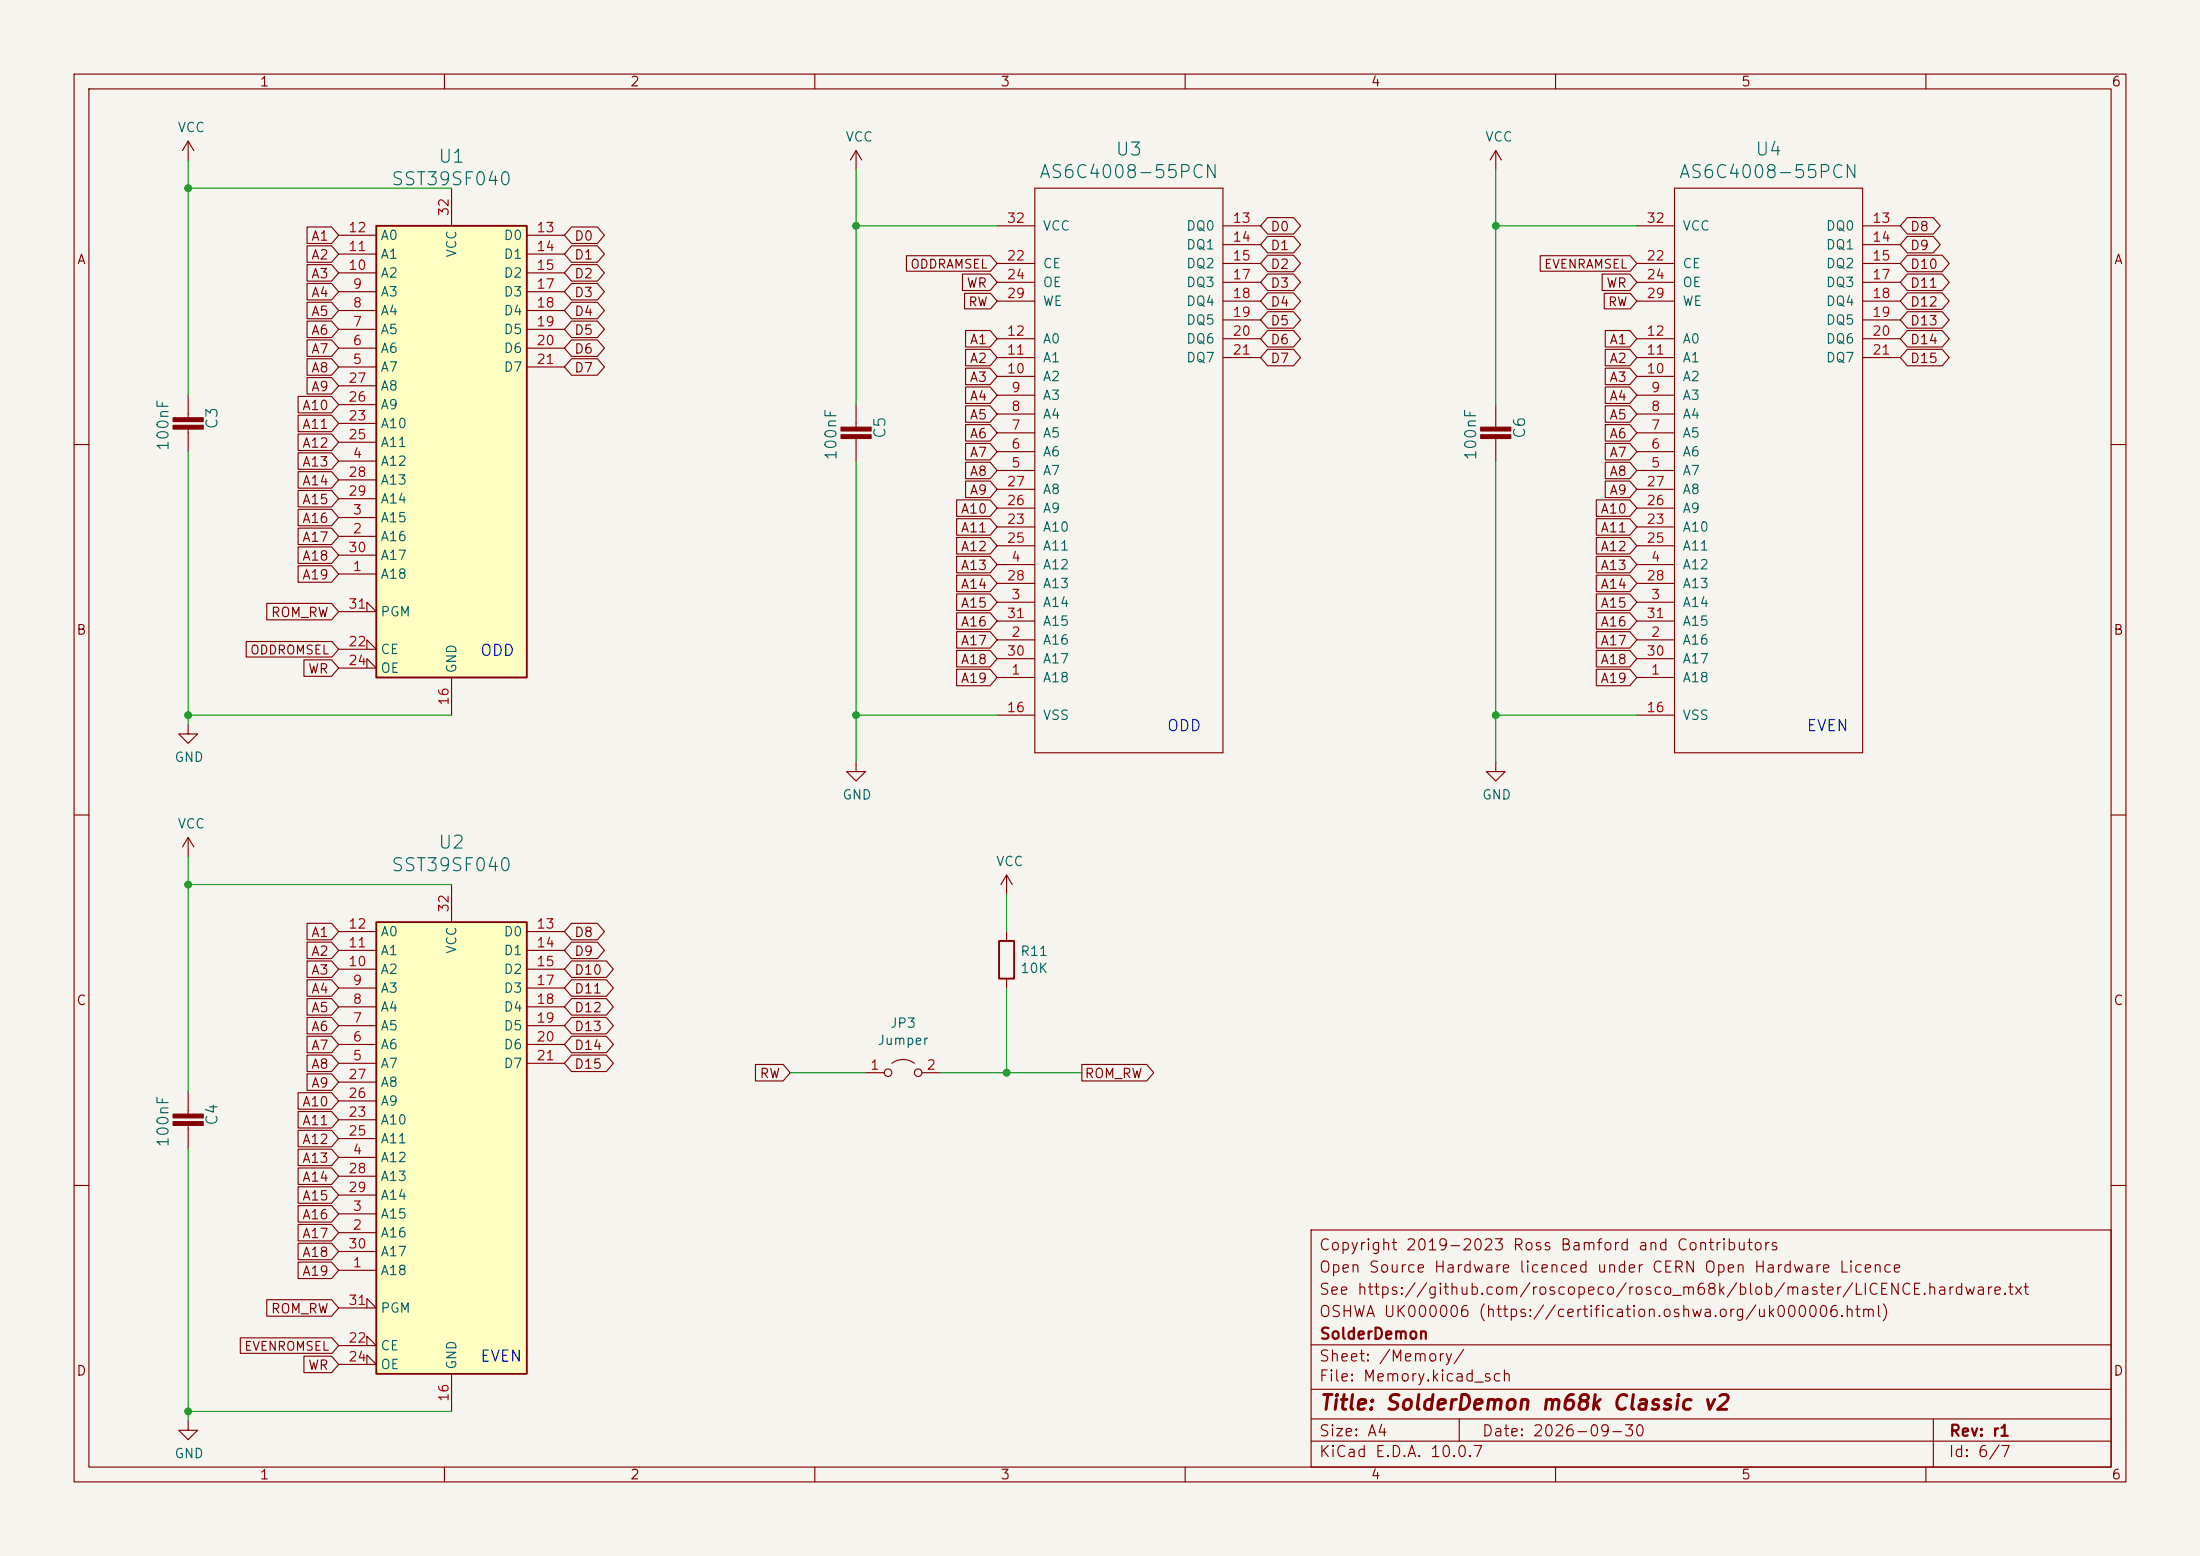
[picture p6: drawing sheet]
<svg xmlns="http://www.w3.org/2000/svg" width="297mm" height="210mm" viewBox="0 0 297 210" stroke-linecap="round" stroke-linejoin="round" font-family="sans-serif">
<path d="M0 0h297v210h-297z" fill="#f5f4ef" stroke="#f5f4ef" stroke-width=".14"/>
<g fill="none" stroke="#840000" stroke-width=".15">
<path d="M10 10h277v190h-277zM12 12h273v186h-273zM25.4 19.1l-.8 1.2M25.4 19.1l.8 1.2M25.4 19.1v2.5M60 10v2M110 10v2M160 10v2M210 10v2M260 10v2M115.6 54.6v3.1M115.6 59.2v3"/>
<path d="M10 60h2M285 60h2M10 110h2M285 110h2M10 160h2M177 166h108v32h-108zM285 160h2M60 198v2M110 198v2M160 198v2M177 194.5h108M177 191.5h108"/>
<path d="M177 187.5h108M177 181.5h108M197 191.5v3M210 198v2M260 198v2M261 191.5v6.5"/>
</g>
<g fill="#840000" stroke="#840000" stroke-width=".15">
<path d="M113.5 57.7h4.1v.5h-4.1z"/>
<path d="M113.5 58.7h4.1v.5h-4.1z"/>
</g>
<path d="M50.8 124.5h20.3v60.9h-20.3z" fill="#ffffc2"/>
<path d="M50.8 124.5h20.3v60.9h-20.3z" fill="none" stroke="#840000" stroke-width=".25"/>
<g fill="none" stroke="#840000" stroke-width=".15">
<path d="M61 119.4v5.1M45.7 138.4h5.1M45.7 135.9h5.1M45.7 133.4h5.1M45.7 130.8h5.1M45.7 128.3h5.1M45.7 125.7h5.1M71.1 138.4h5.1M71.1 135.9h5.1M71.1 133.4h5.1M71.1 130.8h5.1M71.1 128.3h5.1"/>
<path d="M71.1 125.7h5.1M45.7 156.2h5.1M45.7 143.5h5.1M45.7 141h5.1M45.7 151.1h5.1M45.7 153.7h5.1M45.7 148.6h5.1M45.7 146.1h5.1M45.7 158.8h5.1M71.1 143.5h5.1M71.1 141h5.1M45.7 176.5h5.1l-1.3-1.2v1.2"/>
<path d="M45.7 171.5h5.1M45.7 166.4h5.1M45.7 163.8h5.1M45.7 161.3h5.1M45.7 168.9h5.1M25.4 191.8v1.2h1.3l-1.3 1.3-1.3-1.3h1.3M45.7 181.6h5.1l-1.3-1.3v1.3M45.7 184.2h5.1l-1.3-1.3v1.3M61 185.4v5.1"/>
</g>
<path d="M50.8 30.5h20.3v60.9h-20.3z" fill="#ffffc2"/>
<path d="M50.8 30.5h20.3v60.9h-20.3zM134.9 127h2v5.1h-2z" fill="none" stroke="#840000" stroke-width=".25"/>
<g fill="none" stroke="#840000" stroke-width=".15">
<path d="M41.5 33.2h3.3l.9 1.1-.9 1.1h-3.3zM41.5 35.7h3.3l.9 1.1-.9 1.1h-3.3zM41.5 38.3h3.3l.9 1.1-.9 1.1h-3.3zM41.5 30.6h3.3l.9 1.2-.9 1.1h-3.3zM45.7 39.4h5.1M45.7 36.8h5.1M45.7 34.3h5.1M45.7 31.8h5.1M61 25.4v5.1M71.1 39.4h5.1M71.1 36.8h5.1M71.1 34.3h5.1"/>
<path d="M71.1 31.8h5.1M77.2 35.7h3.4l1 1.1-1 1.1h-3.4l-1-1.1zM77.2 33.2h3.4l1 1.1-1 1.1h-3.4l-1-1.1zM77.2 30.6h3.4l1 1.2-1 1.1h-3.4l-1-1.1zM77.2 38.3h3.4l1 1.1-1 1.1h-3.4l-1-1.1zM115.6 20.3l-.8 1.3M115.6 20.3l.7 1.3M115.6 20.3v2.6M122.4 34.5h11.3l.9 1.1-.9 1h-11.3zM129.9 37h3.8l.9 1.1-.9 1.1h-3.8zM130.2 39.6h3.5l.9 1-.9 1.1h-3.5zM134.6 30.5h5.1"/>
<path d="M134.6 35.6h5.1M134.6 38.1h5.1M139.7 25.4h25.4v76.2h-25.4zM165.1 30.5h5.1M165.1 33h5.1M165.1 35.6h5.1M165.1 38.1h5.1M171.1 34.4h3.5l1 1.2-1 1.1h-3.5l-.9-1.1zM171.1 39.5h3.5l1 1.1-1 1.2h-3.5l-.9-1.2zM171.1 29.4h3.5l1 1.1-1 1.1h-3.5l-.9-1.1zM171.1 37h3.5l1 1.1-1 1.1h-3.5l-.9-1.1zM171.1 31.9h3.5l1 1.1-1 1.1h-3.5l-.9-1.1z"/>
<path d="M201.9 20.3l-.7 1.3M201.9 20.3l.8 1.3M201.9 20.3v2.6M207.9 34.5h12.2l.9 1.1-.9 1h-12.2zM216.3 37h3.7l1 1.1-1 1.1h-3.7zM216.6 39.6h3.5l.9 1-.9 1.1h-3.5zM221 30.5h5.1M221 35.6h5.1M221 38.1h5.1M226.1 25.4h25.4v76.2h-25.4zM251.5 30.5h5M251.5 33h5"/>
<path d="M251.5 35.6h5M251.5 38.1h5M257.5 34.4h4.7l1 1.2-1 1.1h-4.7l-1-1.1zM257.5 37h4.7l1 1.1-1 1.1h-4.7l-1-1.1zM257.5 39.5h4.7l1 1.1-1 1.2h-4.7l-1-1.2zM257.5 31.9h3.5l.9 1.1-.9 1.1h-3.5l-1-1.1zM257.5 29.4h3.5l.9 1.1-.9 1.1h-3.5l-1-1.1zM25.4 53.3v3.1M25.4 57.9v3.1M40.2 58.6h4.6l.9 1.1-.9 1.1h-4.6zM40.2 56h4.6l.9 1.2-.9 1.1h-4.6zM40.2 53.5h4.6l.9 1.1-.9 1.1h-4.6z"/>
<path d="M41.5 43.3h3.3l.9 1.2-.9 1.1h-3.3zM41.5 40.8h3.3l.9 1.1-.9 1.1h-3.3zM41.5 51h3.3l.9 1.1-.9 1.1h-3.3zM41.5 45.9h3.3l.9 1.1-.9 1.1h-3.3zM41.5 48.4h3.3l.9 1.1-.9 1.1h-3.3zM45.7 49.5h5.1M45.7 47h5.1M45.7 44.5h5.1M45.7 41.9h5.1M45.7 57.2h5.1M45.7 59.7h5.1M45.7 54.6h5.1"/>
<path d="M45.7 52.1h5.1M71.1 49.5h5.1M71.1 47h5.1M71.1 44.5h5.1M71.1 41.9h5.1M77.2 43.3h3.4l1 1.2-1 1.1h-3.4l-1-1.1zM77.2 40.8h3.4l1 1.1-1 1.1h-3.4l-1-1.1zM77.2 48.4h3.4l1 1.1-1 1.1h-3.4l-1-1.1zM77.2 45.9h3.4l1 1.1-1 1.1h-3.4l-1-1.1zM130.4 59.8h3.3l.9 1.2-.9 1.1h-3.3zM130.4 47.1h3.3l.9 1.2-.9 1.1h-3.3zM130.4 57.3h3.3l.9 1.1-.9 1.1h-3.3z"/>
<path d="M130.4 44.6h3.3l.9 1.1-.9 1.1h-3.3zM130.4 49.7h3.3l.9 1.1-.9 1.1h-3.3zM130.4 52.2h3.3l.9 1.1-.9 1.2h-3.3zM130.4 54.8h3.3l.9 1.1-.9 1.1h-3.3zM134.6 58.4h5.1M134.6 55.9h5.1M134.6 53.3h5.1M134.6 50.8h5.1M134.6 48.3h5.1M134.6 45.7h5.1M134.6 40.6h5.1M165.1 48.3h5.1"/>
<path d="M165.1 45.7h5.1M165.1 40.6h5.1M165.1 43.2h5.1M171.1 42.1h3.5l1 1.1-1 1.1h-3.5l-.9-1.1zM171.1 47.1h3.5l1 1.2-1 1.1h-3.5l-.9-1.1zM171.1 44.6h3.5l1 1.1-1 1.1h-3.5l-.9-1.1zM201.9 54.6v3.1M201.9 59.2v3M216.7 57.3h3.3l1 1.1-1 1.1h-3.3zM216.7 59.8h3.3l1 1.2-1 1.1h-3.3zM216.7 47.1h3.3l1 1.2-1 1.1h-3.3zM216.7 52.2h3.3l1 1.1-1 1.2h-3.3z"/>
<path d="M216.7 44.6h3.3l1 1.1-1 1.1h-3.3zM216.7 49.7h3.3l1 1.1-1 1.1h-3.3zM216.7 54.8h3.3l1 1.1-1 1.1h-3.3zM221 58.4h5.1M221 55.9h5.1M221 53.3h5.1M221 50.8h5.1M221 48.3h5.1M221 45.7h5.1M221 40.6h5.1M251.5 48.3h5M251.5 45.7h5"/>
<path d="M251.5 40.6h5M251.5 43.2h5M257.5 42.1h4.7l1 1.1-1 1.1h-4.7l-1-1.1zM257.5 44.6h4.7l1 1.1-1 1.1h-4.7l-1-1.1zM257.5 47.1h4.7l1 1.2-1 1.1h-4.7l-1-1.1zM40.2 63.7h4.6l.9 1.1-.9 1.1h-4.6zM40.2 71.3h4.6l.9 1.1-.9 1.1h-4.6zM40.2 73.8h4.6l.9 1.1-.9 1.1h-4.6zM40.2 66.2h4.6l.9 1.1-.9 1.1h-4.6zM40.2 76.4h4.6l.9 1.1-.9 1.1h-4.6zM40.2 68.7h4.6l.9 1.2-.9 1.1h-4.6zM40.2 61.1h4.6l.9 1.1-.9 1.1h-4.6z"/>
<path d="M45.7 77.5h5.1M45.7 72.4h5.1M45.7 69.9h5.1M45.7 62.2h5.1M45.7 64.8h5.1M45.7 67.3h5.1M45.7 74.9h5.1M129.1 77.6h4.6l.9 1.1-.9 1.2h-4.6zM129.1 67.5h4.6l.9 1.1-.9 1.1h-4.6zM129.1 75.1h4.6l.9 1.1-.9 1.1h-4.6zM129.1 70h4.6l.9 1.1-.9 1.1h-4.6zM129.1 72.5h4.6l.9 1.2-.9 1.1h-4.6z"/>
<path d="M130.4 64.9h3.3l.9 1.1-.9 1.2h-3.3zM130.4 62.4h3.3l.9 1.1-.9 1.1h-3.3zM134.6 76.2h5.1M134.6 63.5h5.1M134.6 61h5.1M134.6 71.1h5.1M134.6 73.7h5.1M134.6 68.6h5.1M134.6 66h5.1M134.6 78.7h5.1M215.5 75.1h4.5l1 1.1-1 1.1h-4.5zM215.5 67.5h4.5l1 1.1-1 1.1h-4.5z"/>
<path d="M215.5 72.5h4.5l1 1.2-1 1.1h-4.5zM215.5 70h4.5l1 1.1-1 1.1h-4.5zM215.5 77.6h4.5l1 1.1-1 1.2h-4.5zM216.7 62.4h3.3l1 1.1-1 1.1h-3.3zM216.7 64.9h3.3l1 1.1-1 1.2h-3.3zM221 76.2h5.1M221 63.5h5.1M221 61h5.1M221 71.1h5.1M221 73.7h5.1M221 68.6h5.1M221 66h5.1"/>
<path d="M221 78.7h5.1M25.4 97.8v1.3h1.3l-1.3 1.2-1.3-1.2h1.3M33.2 86.6h11.6l.9 1-.9 1.1h-11.6zM36 81.4h8.8l.9 1.2-.9 1.1h-8.8zM41 89.1h3.8l.9 1.1-.9 1.1h-3.8zM45.7 87.6h5.1l-1.3-1.2v1.2M45.7 90.2h5.1l-1.3-1.3v1.3M45.7 82.6h5.1l-1.3-1.3v1.3M61 91.4v5.1M129.1 82.7h4.6l.9 1.1-.9 1.1h-4.6zM129.1 80.2h4.6l.9 1.1-.9 1.1h-4.6zM129.1 90.3h4.6l.9 1.1-.9 1.2h-4.6z"/>
<path d="M129.1 87.8h4.6l.9 1.1-.9 1.1h-4.6zM129.1 85.2h4.6l.9 1.2-.9 1.1h-4.6zM134.6 91.4h5.1M134.6 86.4h5.1M134.6 81.3h5.1M134.6 96.5h5.1M134.6 88.9h5.1M134.6 83.8h5.1M215.5 82.7h4.5l1 1.1-1 1.1h-4.5zM215.5 87.8h4.5l1 1.1-1 1.1h-4.5zM215.5 90.3h4.5l1 1.1-1 1.2h-4.5zM215.5 85.2h4.5l1 1.2-1 1.1h-4.5z"/>
<path d="M215.5 80.2h4.5l1 1.1-1 1.1h-4.5zM221 91.4h5.1M221 86.4h5.1M221 81.3h5.1M221 96.5h5.1M221 88.9h5.1M221 83.8h5.1M25.4 113l-.8 1.3M25.4 113l.8 1.3M25.4 113v2.6M115.6 102.9v1.2h1.2l-1.2 1.3-1.3-1.3h1.3M135.9 118.1v2.6"/>
<path d="M135.9 118.1l-.8 1.3M135.9 118.1l.8 1.3M201.9 102.9v1.2h1.3l-1.3 1.3-1.2-1.3h1.2M41.5 139.9h3.3l.9 1.1-.9 1.1h-3.3zM41.5 124.6h3.3l.9 1.1-.9 1.1h-3.3zM41.5 129.7h3.3l.9 1.1-.9 1.1h-3.3zM41.5 127.2h3.3l.9 1.1-.9 1.1h-3.3zM41.5 137.3h3.3l.9 1.1-.9 1.1h-3.3zM41.5 132.2h3.3l.9 1.2-.9 1.1h-3.3zM41.5 134.8h3.3l.9 1.1-.9 1.1h-3.3zM77.2 134.8h4.7l.9 1.1-.9 1.1h-4.7l-1-1.1zM77.2 132.2h4.7l.9 1.2-.9 1.1h-4.7l-1-1.1z"/>
<path d="M77.2 139.9h4.7l.9 1.1-.9 1.1h-4.7l-1-1.1zM77.2 137.3h4.7l.9 1.1-.9 1.1h-4.7l-1-1.1zM77.2 129.7h4.7l.9 1.1-.9 1.1h-4.7l-1-1.1zM77.2 127.2h3.4l1 1.1-1 1.1h-3.4l-1-1.1zM77.2 124.6h3.4l1 1.1-1 1.1h-3.4l-1-1.1zM135.9 125.7v1.3M135.9 132.1v1.3M25.4 147.3v3.1M25.4 151.9v3M40.2 157.6h4.6l.9 1.2-.9 1.1h-4.6zM40.2 147.5h4.6l.9 1.1-.9 1.1h-4.6zM40.2 155.1h4.6l.9 1.1-.9 1.1h-4.6z"/>
<path d="M40.2 150h4.6l.9 1.1-.9 1.1h-4.6zM40.2 152.6h4.6l.9 1.1-.9 1.1h-4.6zM41.5 142.4h3.3l.9 1.1-.9 1.1h-3.3zM41.5 144.9h3.3l.9 1.2-.9 1.1h-3.3zM77.2 142.4h4.7l.9 1.1-.9 1.1h-4.7l-1-1.1zM102 143.7h3.7l1 1.1-1 1.1h-3.7zM116.8 144.8h2.6M120.4 143.5a2.54 2.54 0 0 1 3 0M124.5 144.8h2.5M146 143.7h8.8l1 1.1-1 1.1h-8.8zM36 175.4h8.8l.9 1.1-.9 1.1h-8.8zM40.2 165.3h4.6l.9 1.1-.9 1.1h-4.6z"/>
<path d="M40.2 167.8h4.6l.9 1.1-.9 1.1h-4.6zM40.2 170.3h4.6l.9 1.2-.9 1.1h-4.6zM40.2 160.2h4.6l.9 1.1-.9 1.1h-4.6zM40.2 162.7h4.6l.9 1.1-.9 1.1h-4.6zM32.4 180.6h12.4l.9 1-.9 1.1h-12.4zM41 183h3.8l.9 1.2-.9 1.1h-3.8z"/>
<circle cx="119.9" cy="144.8" r=".51"/>
<circle cx="124" cy="144.8" r=".51"/>
</g>
<g fill="#840000" stroke="#840000" stroke-width=".15">
<path d="M199.9 57.7h4.1v.5h-4.1z"/>
<path d="M199.9 58.7h4.1v.5h-4.1z"/>
<path d="M23.4 56.4h4v.5h-4z"/>
<path d="M23.4 57.4h4v.5h-4z"/>
<path d="M23.4 150.4h4v.5h-4z"/>
<path d="M23.4 151.4h4v.5h-4z"/>
</g>
<g fill="none" stroke="#009600" stroke-width=".15">
<path d="M25.4 21.6v31.7M25.4 25.4h35.6M115.6 22.9v31.7M115.6 30.5h19M201.9 22.9v31.7M201.9 30.5h19.1M25.4 61v36.8M115.6 62.2v40.7M201.9 62.2v40.7M25.4 96.5h35.6M115.6 96.5h19M201.9 96.5h19.1"/>
<path d="M25.4 115.6v31.7M25.4 119.4h35.6M135.9 120.7v5M135.9 133.4v11.4M25.4 154.9v36.9M106.7 144.8h10.1M127 144.8h19M25.4 190.5h35.6"/>
</g>
<g fill="#009600" stroke="#009600" stroke-width=".14">
<circle cx="135.9" cy="144.8" r=".46"/>
<circle cx="25.4" cy="25.4" r=".46"/>
<circle cx="25.4" cy="96.5" r=".46"/>
<circle cx="201.9" cy="30.5" r=".46"/>
<circle cx="25.4" cy="119.4" r=".46"/>
<circle cx="25.4" cy="190.5" r=".46"/>
<circle cx="201.9" cy="96.5" r=".46"/>
<circle cx="115.6" cy="96.5" r=".46"/>
<circle cx="115.6" cy="30.5" r=".46"/>
</g>
<text font-size="2" fill="#840000" x="178" y="190.8">Title: SolderDemon m68k Classic v2</text>
<g font-size="1.8" fill="#006464">
<text x="59" y="22.4">U1</text>
<text x="150.5" y="21.4">U3</text>
<text x="236.8" y="21.4">U4</text>
<text x="52.7" y="25.5">SST39SF040</text>
<text x="140.2" y="24.5">AS6C4008-55PCN</text>
<text x="226.5" y="24.5">AS6C4008-55PCN</text>
<text x="52.7" y="118">SST39SF040</text>
<text x="59" y="115">U2</text>
</g>
<g font-size="1.5" fill="#006464">
<text x="29.7" y="58.1" transform="rotate(-90 29.7 58.1)">C3</text>
<text x="119.9" y="59.3" transform="rotate(-90 119.9 59.3)">C5</text>
<text x="206.3" y="59.3" transform="rotate(-90 206.3 59.3)">C6</text>
<text x="23.1" y="61" transform="rotate(-90 23.1 61)">100nF</text>
<text x="113.3" y="62.2" transform="rotate(-90 113.3 62.2)">100nF</text>
<text x="199.7" y="62.2" transform="rotate(-90 199.7 62.2)">100nF</text>
<text x="23.1" y="155" transform="rotate(-90 23.1 155)">100nF</text>
<text x="29.7" y="152" transform="rotate(-90 29.7 152)">C4</text>
</g>
<g font-size="1.5" fill="#0000c2">
<text x="64.7" y="88.9">ODD</text>
<text x="157.4" y="99.1">ODD</text>
<text x="243.8" y="99.1">EVEN</text>
<text x="64.7" y="184.2">EVEN</text>
</g>
<g font-size="1.5" fill="#840000">
<text x="178" y="172.1">Open Source Hardware licenced under CERN Open Hardware Licence</text>
<text x="178" y="169.1">Copyright 2019-2023 Ross Bamford and Contributors</text>
<text x="178" y="178.1">OSHWA UK000006 (https://certification.oshwa.org/uk000006.html)</text>
<text x="178" y="175.1">See https://github.com/roscopeco/rosco_m68k/blob/master/LICENCE.hardware.txt</text>
<text x="178" y="184.1">Sheet: /Memory/</text>
<text x="178" y="181.1">SolderDemon</text>
<text x="178" y="186.8">File: Memory.kicad_sch</text>
<text x="178" y="197">KiCad E.D.A. 10.0.7</text>
<text x="178" y="194.2">Size: A4</text>
<text x="200" y="194.2">Date: 2026-09-30</text>
<text x="263" y="197">Id: 6/7</text>
<text x="263" y="194.2">Rev: r1</text>
</g>
<g font-size="1.3" fill="#840000">
<text x="35" y="12">1</text>
<text x="85" y="12">2</text>
<text x="135" y="12">3</text>
<text x="185" y="12">4</text>
<text x="235" y="12">5</text>
<text x="285" y="12">6</text>
<text x="10.3" y="36">A</text>
<text x="41.9" y="35.3">A2</text>
<text x="41.9" y="32.8">A1</text>
<text x="77.4" y="35.3">D1</text>
<text x="77.4" y="32.8">D0</text>
<text x="171.4" y="31.5">D0</text>
<text x="171.4" y="34.1">D1</text>
<text x="257.8" y="34.1">D9</text>
<text x="257.8" y="31.5">D8</text>
<text x="285.3" y="36">A</text>
<text x="41.9" y="37.9">A3</text>
<text x="41.9" y="40.4">A4</text>
<text x="77.4" y="37.9">D2</text>
<text x="77.4" y="40.4">D3</text>
<text x="130.4" y="39.2">WR</text>
<text x="171.4" y="36.6">D2</text>
<text x="171.4" y="41.7">D4</text>
<text x="171.4" y="39.2">D3</text>
<text x="216.8" y="39.2">WR</text>
<text x="257.8" y="36.6">D10</text>
<text x="257.8" y="39.2">D11</text>
<text x="257.8" y="41.7">D12</text>
<text x="41.9" y="45.5">A6</text>
<text x="41.9" y="43">A5</text>
<text x="77.4" y="45.5">D5</text>
<text x="77.4" y="43">D4</text>
<text x="130.8" y="46.8">A1</text>
<text x="171.4" y="44.2">D5</text>
<text x="171.4" y="46.8">D6</text>
<text x="217.2" y="46.8">A1</text>
<text x="257.8" y="44.2">D13</text>
<text x="257.8" y="46.8">D14</text>
<text x="41.9" y="53.1">A9</text>
<text x="41.9" y="48">A7</text>
<text x="41.9" y="50.6">A8</text>
<text x="77.4" y="50.6">D7</text>
<text x="77.4" y="48">D6</text>
<text x="130.8" y="49.3">A2</text>
<text x="130.8" y="51.9">A3</text>
<text x="171.4" y="49.3">D7</text>
<text x="217.2" y="49.3">A2</text>
<text x="217.2" y="51.9">A3</text>
<text x="257.8" y="49.3">D15</text>
<text x="40.7" y="58.2">A11</text>
<text x="40.7" y="55.7">A10</text>
<text x="130.8" y="59.5">A6</text>
<text x="130.8" y="54.4">A4</text>
<text x="130.8" y="56.9">A5</text>
<text x="217.2" y="59.5">A6</text>
<text x="217.2" y="54.4">A4</text>
<text x="217.2" y="56.9">A5</text>
<text x="40.7" y="65.8">A14</text>
<text x="40.7" y="60.7">A12</text>
<text x="40.7" y="63.3">A13</text>
<text x="130.8" y="62">A7</text>
<text x="130.8" y="64.6">A8</text>
<text x="217.2" y="64.6">A8</text>
<text x="217.2" y="62">A7</text>
<text x="40.7" y="68.4">A15</text>
<text x="40.7" y="70.9">A16</text>
<text x="129.6" y="69.6">A10</text>
<text x="130.8" y="67.1">A9</text>
<text x="216" y="69.6">A10</text>
<text x="217.2" y="67.1">A9</text>
<text x="40.7" y="73.4">A17</text>
<text x="40.7" y="76">A18</text>
<text x="129.6" y="77.3">A13</text>
<text x="129.6" y="72.2">A11</text>
<text x="129.6" y="74.7">A12</text>
<text x="216" y="77.3">A13</text>
<text x="216" y="74.7">A12</text>
<text x="216" y="72.2">A11</text>
<text x="36.5" y="83.6">ROM_RW</text>
<text x="40.7" y="78.5">A19</text>
<text x="129.6" y="82.3">A15</text>
<text x="129.6" y="79.8">A14</text>
<text x="216" y="79.8">A14</text>
<text x="216" y="82.3">A15</text>
<text x="10.2" y="86">B</text>
<text x="129.6" y="84.9">A16</text>
<text x="129.6" y="90">A18</text>
<text x="129.6" y="87.4">A17</text>
<text x="216" y="84.9">A16</text>
<text x="216" y="90">A18</text>
<text x="216" y="87.4">A17</text>
<text x="285.2" y="86">B</text>
<text x="41.5" y="91.2">WR</text>
<text x="129.6" y="92.5">A19</text>
<text x="216" y="92.5">A19</text>
<text x="41.9" y="126.8">A1</text>
<text x="41.9" y="131.9">A3</text>
<text x="41.9" y="129.3">A2</text>
<text x="77.4" y="131.9">D10</text>
<text x="77.4" y="129.3">D9</text>
<text x="77.4" y="126.8">D8</text>
<text x="10.2" y="136">C</text>
<text x="41.9" y="134.4">A4</text>
<text x="41.9" y="136.9">A5</text>
<text x="77.4" y="136.9">D12</text>
<text x="77.4" y="134.4">D11</text>
<text x="285.2" y="136">C</text>
<text x="41.9" y="142">A7</text>
<text x="41.9" y="139.5">A6</text>
<text x="77.4" y="142">D14</text>
<text x="77.4" y="139.5">D13</text>
<text x="40.7" y="149.6">A10</text>
<text x="41.9" y="144.6">A8</text>
<text x="41.9" y="147.1">A9</text>
<text x="77.4" y="144.6">D15</text>
<text x="102.5" y="145.8">RW</text>
<text x="146.3" y="145.8">ROM_RW</text>
<text x="40.7" y="152.2">A11</text>
<text x="40.7" y="154.7">A12</text>
<text x="40.7" y="159.8">A14</text>
<text x="40.7" y="157.3">A13</text>
<text x="40.7" y="167.4">A17</text>
<text x="40.7" y="162.3">A15</text>
<text x="40.7" y="164.9">A16</text>
<text x="40.7" y="170">A18</text>
<text x="40.7" y="172.5">A19</text>
<text x="36.5" y="177.6">ROM_RW</text>
<text x="10.2" y="186">D</text>
<text x="41.5" y="185.2">WR</text>
<text x="285.2" y="186">D</text>
<text x="35" y="200">1</text>
<text x="85" y="200">2</text>
<text x="135" y="200">3</text>
<text x="185" y="200">4</text>
<text x="235" y="200">5</text>
<text x="285" y="200">6</text>
</g>
<g font-size="1.3" fill="#006464">
<text x="23.9" y="18.2">VCC</text>
<text x="114.1" y="19.4">VCC</text>
<text x="200.4" y="19.4">VCC</text>
<text x="51.3" y="35.3">A1</text>
<text x="51.3" y="32.7">A0</text>
<text x="61.9" y="34.8" transform="rotate(-90 61.9 34.8)">VCC</text>
<text x="67.9" y="32.7">D0</text>
<text x="67.9" y="35.3">D1</text>
<text x="140.7" y="31.4">VCC</text>
<text x="160" y="31.4">DQ0</text>
<text x="160" y="34">DQ1</text>
<text x="227" y="31.4">VCC</text>
<text x="246.4" y="31.4">DQ0</text>
<text x="246.4" y="34">DQ1</text>
<text x="51.3" y="40.3">A3</text>
<text x="51.3" y="37.8">A2</text>
<text x="67.9" y="37.8">D2</text>
<text x="67.9" y="40.3">D3</text>
<text x="140.7" y="36.5">CE</text>
<text x="140.7" y="39.1">OE</text>
<text x="140.7" y="41.6">WE</text>
<text x="160" y="36.5">DQ2</text>
<text x="160" y="39.1">DQ3</text>
<text x="160" y="41.6">DQ4</text>
<text x="227" y="36.5">CE</text>
<text x="227" y="39.1">OE</text>
<text x="227" y="41.6">WE</text>
<text x="246.4" y="36.5">DQ2</text>
<text x="246.4" y="39.1">DQ3</text>
<text x="246.4" y="41.6">DQ4</text>
<text x="51.3" y="48">A6</text>
<text x="51.3" y="45.4">A5</text>
<text x="51.3" y="42.9">A4</text>
<text x="67.9" y="42.9">D4</text>
<text x="67.9" y="45.4">D5</text>
<text x="67.9" y="48">D6</text>
<text x="140.7" y="46.7">A0</text>
<text x="160" y="44.1">DQ5</text>
<text x="160" y="46.7">DQ6</text>
<text x="227" y="46.7">A0</text>
<text x="246.4" y="44.1">DQ5</text>
<text x="246.4" y="46.7">DQ6</text>
<text x="51.3" y="50.5">A7</text>
<text x="51.3" y="53">A8</text>
<text x="67.9" y="50.5">D7</text>
<text x="140.7" y="51.8">A2</text>
<text x="140.7" y="49.2">A1</text>
<text x="160" y="49.2">DQ7</text>
<text x="227" y="51.8">A2</text>
<text x="227" y="49.2">A1</text>
<text x="246.4" y="49.2">DQ7</text>
<text x="51.3" y="58.1">A10</text>
<text x="51.3" y="55.6">A9</text>
<text x="140.7" y="59.4">A5</text>
<text x="140.7" y="56.8">A4</text>
<text x="140.7" y="54.3">A3</text>
<text x="227" y="59.4">A5</text>
<text x="227" y="56.8">A4</text>
<text x="227" y="54.3">A3</text>
<text x="51.3" y="63.2">A12</text>
<text x="51.3" y="60.7">A11</text>
<text x="51.3" y="65.7">A13</text>
<text x="140.7" y="64.5">A7</text>
<text x="140.7" y="61.9">A6</text>
<text x="227" y="64.5">A7</text>
<text x="227" y="61.9">A6</text>
<text x="51.3" y="70.8">A15</text>
<text x="51.3" y="68.3">A14</text>
<text x="140.7" y="69.5">A9</text>
<text x="140.7" y="67">A8</text>
<text x="227" y="69.5">A9</text>
<text x="227" y="67">A8</text>
<text x="51.3" y="73.4">A16</text>
<text x="51.3" y="75.9">A17</text>
<text x="140.7" y="77.2">A12</text>
<text x="140.7" y="72.1">A10</text>
<text x="140.7" y="74.6">A11</text>
<text x="227" y="77.2">A12</text>
<text x="227" y="72.1">A10</text>
<text x="227" y="74.6">A11</text>
<text x="51.3" y="78.4">A18</text>
<text x="51.3" y="83.5">PGM</text>
<text x="140.7" y="82.2">A14</text>
<text x="140.7" y="79.7">A13</text>
<text x="227" y="82.2">A14</text>
<text x="227" y="79.7">A13</text>
<text x="51.3" y="88.6">CE</text>
<text x="140.7" y="87.3">A16</text>
<text x="140.7" y="89.9">A17</text>
<text x="140.7" y="84.8">A15</text>
<text x="227" y="87.3">A16</text>
<text x="227" y="89.9">A17</text>
<text x="227" y="84.8">A15</text>
<text x="51.3" y="91.1">OE</text>
<text x="61.9" y="91" transform="rotate(-90 61.9 91)">GND</text>
<text x="140.7" y="92.4">A18</text>
<text x="227" y="92.4">A18</text>
<text x="140.7" y="97.5">VSS</text>
<text x="227" y="97.5">VSS</text>
<text x="23.5" y="103.1">GND</text>
<text x="23.9" y="112.1">VCC</text>
<text x="113.6" y="108.2">GND</text>
<text x="200" y="108.2">GND</text>
<text x="134.4" y="117.2">VCC</text>
<text x="51.3" y="131.8">A2</text>
<text x="51.3" y="129.2">A1</text>
<text x="51.3" y="126.7">A0</text>
<text x="61.9" y="128.8" transform="rotate(-90 61.9 128.8)">VCC</text>
<text x="67.9" y="126.7">D0</text>
<text x="67.9" y="129.2">D1</text>
<text x="67.9" y="131.8">D2</text>
<text x="137.7" y="129.3">R11</text>
<text x="137.7" y="131.6">10K</text>
<text x="51.3" y="136.9">A4</text>
<text x="51.3" y="134.3">A3</text>
<text x="67.9" y="134.3">D3</text>
<text x="67.9" y="136.9">D4</text>
<text x="51.3" y="141.9">A6</text>
<text x="51.3" y="139.4">A5</text>
<text x="67.9" y="139.4">D5</text>
<text x="67.9" y="141.9">D6</text>
<text x="118.4" y="141.3">Jumper</text>
<text x="120.1" y="139">JP3</text>
<text x="51.3" y="144.5">A7</text>
<text x="51.3" y="149.6">A9</text>
<text x="51.3" y="147">A8</text>
<text x="67.9" y="144.5">D7</text>
<text x="51.3" y="152.1">A10</text>
<text x="51.3" y="154.6">A11</text>
<text x="51.3" y="157.2">A12</text>
<text x="51.3" y="159.7">A13</text>
<text x="51.3" y="167.3">A16</text>
<text x="51.3" y="164.8">A15</text>
<text x="51.3" y="162.3">A14</text>
<text x="51.3" y="172.4">A18</text>
<text x="51.3" y="169.9">A17</text>
<text x="51.3" y="177.5">PGM</text>
<text x="51.3" y="182.6">CE</text>
<text x="51.3" y="185.1">OE</text>
<text x="61.9" y="184.9" transform="rotate(-90 61.9 184.9)">GND</text>
<text x="23.5" y="197.1">GND</text>
</g>
<g font-size="1.3" fill="#a90000">
<text x="60.9" y="29.3" transform="rotate(-90 60.9 29.3)">32</text>
<text x="46.9" y="34.2">11</text>
<text x="46.9" y="31.7">12</text>
<text x="72.3" y="31.7">13</text>
<text x="72.3" y="34.2">14</text>
<text x="135.8" y="35.5">22</text>
<text x="135.8" y="30.4">32</text>
<text x="166.3" y="30.4">13</text>
<text x="166.3" y="32.9">14</text>
<text x="166.3" y="35.5">15</text>
<text x="222.2" y="35.5">22</text>
<text x="222.2" y="30.4">32</text>
<text x="252.7" y="30.4">13</text>
<text x="252.7" y="32.9">14</text>
<text x="252.7" y="35.5">15</text>
<text x="46.9" y="36.7">10</text>
<text x="47.5" y="41.8">8</text>
<text x="47.5" y="39.3">9</text>
<text x="72.3" y="36.7">15</text>
<text x="72.3" y="39.3">17</text>
<text x="72.3" y="41.8">18</text>
<text x="135.8" y="38">24</text>
<text x="135.8" y="40.6">29</text>
<text x="166.3" y="38">17</text>
<text x="166.3" y="40.6">18</text>
<text x="222.2" y="38">24</text>
<text x="222.2" y="40.6">29</text>
<text x="252.7" y="38">17</text>
<text x="252.7" y="40.6">18</text>
<text x="47.5" y="46.9">6</text>
<text x="47.5" y="44.4">7</text>
<text x="72.3" y="44.4">19</text>
<text x="72.3" y="46.9">20</text>
<text x="135.8" y="45.6">12</text>
<text x="166.3" y="43.1">19</text>
<text x="166.3" y="45.6">20</text>
<text x="222.2" y="45.6">12</text>
<text x="252.7" y="43.1">19</text>
<text x="252.7" y="45.6">20</text>
<text x="46.9" y="52">27</text>
<text x="47.5" y="49.4">5</text>
<text x="72.3" y="49.4">21</text>
<text x="135.8" y="50.7">10</text>
<text x="135.8" y="48.2">11</text>
<text x="136.4" y="53.3">9</text>
<text x="166.3" y="48.2">21</text>
<text x="222.2" y="50.7">10</text>
<text x="222.2" y="48.2">11</text>
<text x="222.8" y="53.3">9</text>
<text x="252.7" y="48.2">21</text>
<text x="46.9" y="57.1">23</text>
<text x="46.9" y="59.6">25</text>
<text x="46.9" y="54.5">26</text>
<text x="136.4" y="58.3">7</text>
<text x="136.4" y="55.8">8</text>
<text x="222.8" y="58.3">7</text>
<text x="222.8" y="55.8">8</text>
<text x="46.9" y="64.7">28</text>
<text x="47.5" y="62.1">4</text>
<text x="135.8" y="66">27</text>
<text x="136.4" y="63.4">5</text>
<text x="136.4" y="60.9">6</text>
<text x="222.2" y="66">27</text>
<text x="222.8" y="63.4">5</text>
<text x="222.8" y="60.9">6</text>
<text x="46.9" y="67.2">29</text>
<text x="47.5" y="69.8">3</text>
<text x="135.8" y="71">23</text>
<text x="135.8" y="68.5">26</text>
<text x="222.2" y="71">23</text>
<text x="222.2" y="68.5">26</text>
<text x="46.9" y="74.8">30</text>
<text x="47.5" y="77.4">1</text>
<text x="47.5" y="72.3">2</text>
<text x="135.8" y="73.6">25</text>
<text x="136.4" y="76.1">4</text>
<text x="222.2" y="73.6">25</text>
<text x="222.8" y="76.1">4</text>
<text x="46.9" y="82.5">31</text>
<text x="135.8" y="78.7">28</text>
<text x="135.8" y="83.7">31</text>
<text x="136.4" y="81.2">3</text>
<text x="222.2" y="78.7">28</text>
<text x="222.2" y="83.7">31</text>
<text x="222.8" y="81.2">3</text>
<text x="46.9" y="87.5">22</text>
<text x="135.8" y="88.8">30</text>
<text x="136.4" y="86.3">2</text>
<text x="222.2" y="88.8">30</text>
<text x="222.8" y="86.3">2</text>
<text x="46.9" y="90.1">24</text>
<text x="60.9" y="95.3" transform="rotate(-90 60.9 95.3)">16</text>
<text x="136.4" y="91.4">1</text>
<text x="222.8" y="91.4">1</text>
<text x="135.8" y="96.4">16</text>
<text x="222.2" y="96.4">16</text>
<text x="46.9" y="125.6">12</text>
<text x="60.9" y="123.3" transform="rotate(-90 60.9 123.3)">32</text>
<text x="72.3" y="125.6">13</text>
<text x="46.9" y="130.7">10</text>
<text x="46.9" y="128.2">11</text>
<text x="72.3" y="128.2">14</text>
<text x="72.3" y="130.7">15</text>
<text x="47.5" y="135.8">8</text>
<text x="47.5" y="133.3">9</text>
<text x="72.3" y="133.3">17</text>
<text x="72.3" y="135.8">18</text>
<text x="47.5" y="143.4">5</text>
<text x="47.5" y="140.9">6</text>
<text x="47.5" y="138.3">7</text>
<text x="72.3" y="138.3">19</text>
<text x="72.3" y="140.9">20</text>
<text x="72.3" y="143.4">21</text>
<text x="46.9" y="148.5">26</text>
<text x="46.9" y="146">27</text>
<text x="117.4" y="144.7">1</text>
<text x="125" y="144.7">2</text>
<text x="46.9" y="151">23</text>
<text x="46.9" y="153.6">25</text>
<text x="46.9" y="158.7">28</text>
<text x="46.9" y="161.2">29</text>
<text x="47.5" y="156.1">4</text>
<text x="47.5" y="166.3">2</text>
<text x="47.5" y="163.7">3</text>
<text x="46.9" y="168.8">30</text>
<text x="47.5" y="171.4">1</text>
<text x="46.9" y="176.4">31</text>
<text x="46.9" y="181.5">22</text>
<text x="46.9" y="184.1">24</text>
<text x="60.9" y="189.3" transform="rotate(-90 60.9 189.3)">16</text>
</g>
<g font-size="1.2" fill="#840000">
<text x="122.8" y="36.6">ODDRAMSEL</text>
<text x="130.6" y="41.6">RW</text>
<text x="208.4" y="36.6">EVENRAMSEL</text>
<text x="217" y="41.6">RW</text>
<text x="33.7" y="88.6">ODDROMSEL</text>
<text x="32.9" y="182.6">EVENROMSEL</text>
</g>
</svg>
